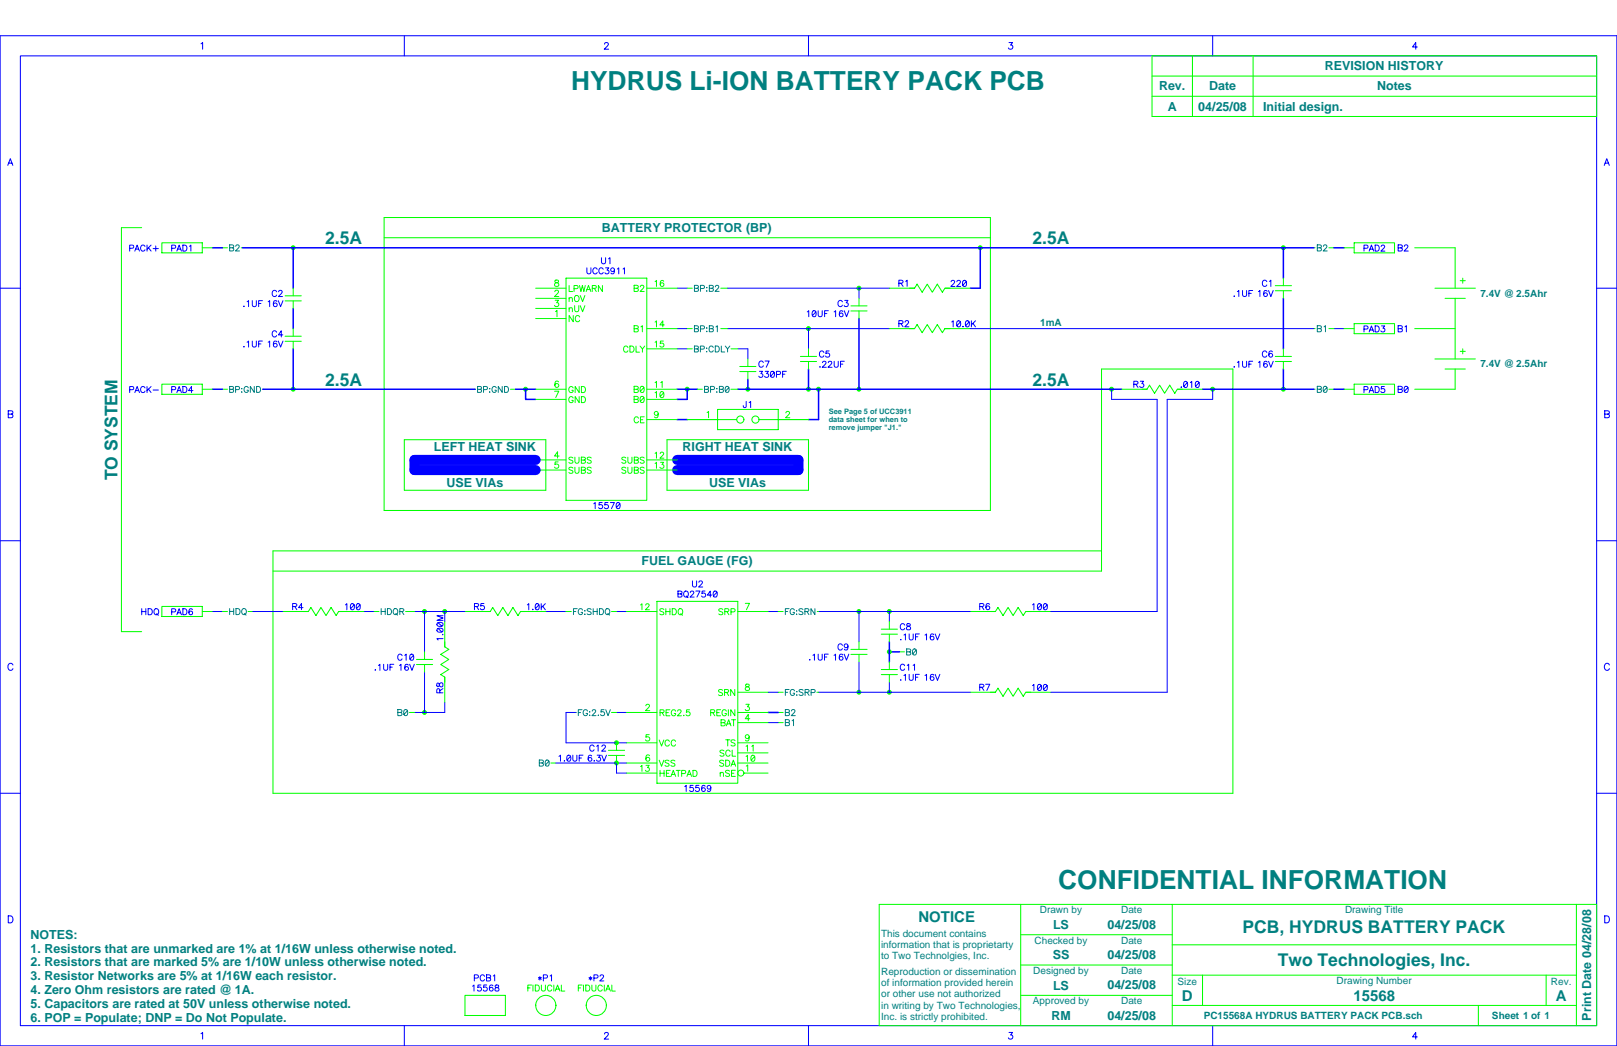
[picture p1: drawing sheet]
<svg xmlns="http://www.w3.org/2000/svg" width="432mm" height="279mm" viewBox="0 0 432 279" stroke-linecap="round" stroke-linejoin="round" font-family="sans-serif">
<g fill="none" stroke="#00f" stroke-width=".28">
<path d="M0 9.5h431.8v269.9h-431.8zM5.4 14.9h421v259.1h-421zM53.7 11.7l.4-.3v1.7M108 9.5v5.4M161.4 11.8l.4-.4h.3l.4 .3-.3 .6-.8 .8h1.1M215.9 9.5v5.4M269.5 11.4h.9l-.5 .6a.59 .59 0 0 1 .4 1 .59 .59 0 0 1-1-.2M323.8 9.5v5.4M378.5 12.6h-1.3l.9-1.2v1.7M2.1 44.2l.7-1.8 .6 1.8M2.3 43.6h.9M428.4 44.2l.7-1.8 .6 1.8"/>
<path d="M428.6 43.6h.9M0 77h5.4M426.4 77h5.4M2.2 109.7l1.2 .2v.5l-.4 .2 .5 .4-.2 .5-1.1 .1zM2.2 110.6h.8M428.5 109.7l1.2 .2v.5l-.4 .2 .5 .4-.2 .5-1.1 .1zM428.5 110.6h.8M0 144.4h5.4M426.4 144.4h5.4M3.5 177.6a.69 .69 0 0 0-.8-.4 .69 .69 0 0 0-.6 .7v.5a.69 .69 0 0 0 .6 .7 .69 .69 0 0 0 .8-.5M429.8 177.6a.69 .69 0 0 0-.8-.4 .69 .69 0 0 0-.6 .7v.5a.69 .69 0 0 0 .6 .7 .69 .69 0 0 0 .8-.5M0 211.9h5.4"/>
<path d="M426.4 211.9h5.4M2.2 244.6h.6a1 1 0 0 1 .7 1 1 1 0 0 1-.7 .9h-.6zM428.5 244.6h.7a1 1 0 0 1 .6 1 1 1 0 0 1-.6 .9h-.7zM53.7 276.1l.4-.3v1.8M108 274v5.4M161.4 276.2l.4-.4 .5 .1 .2 .2-.3 .6-.8 .9h1.1M215.9 274v5.4M269.5 275.8h.9l-.5 .7a.59 .59 0 0 1 .4 .9 .59 .59 0 0 1-1-.2M323.8 274v5.4M378.5 277h-1.3l.9-1.2v1.8"/>
</g>
<g fill="#0f0" stroke="#0f0" stroke-width=".27">
<circle cx="78.3" cy="104" r=".52"/>
<circle cx="113.4" cy="190.3" r=".52"/>
<circle cx="183.5" cy="104" r=".52"/>
<circle cx="199.7" cy="104" r=".52"/>
<circle cx="215.9" cy="104" r=".52"/>
<circle cx="218.6" cy="104" r=".52"/>
<circle cx="215.9" cy="87.8" r=".52"/>
<circle cx="296.8" cy="104" r=".52"/>
<circle cx="323.8" cy="104" r=".52"/>
<circle cx="78.3" cy="66.2" r=".52"/>
<circle cx="113.4" cy="163.3" r=".52"/>
<circle cx="118.8" cy="163.3" r=".52"/>
<circle cx="140.3" cy="104" r=".52"/>
<circle cx="164.6" cy="198.4" r=".52"/>
<circle cx="229.4" cy="184.9" r=".52"/>
<circle cx="237.5" cy="184.9" r=".52"/>
<circle cx="237.5" cy="174.1" r=".52"/>
<circle cx="229.4" cy="104" r=".52"/>
<circle cx="229.4" cy="77" r=".52"/>
<circle cx="342.7" cy="104" r=".52"/>
<circle cx="164.6" cy="203.8" r=".52"/>
<circle cx="229.4" cy="163.3" r=".52"/>
<circle cx="237.5" cy="163.3" r=".52"/>
<circle cx="261.8" cy="66.2" r=".52"/>
<circle cx="342.7" cy="66.2" r=".52"/>
</g>
<g fill="none" stroke="#00f" stroke-width=".27">
<path d="M34.6 66.3l1-.1v-.6l-1-.1v1.6M36 67.1l.6-1.6 .7 1.6M36.2 66.5h.8M38.7 65.8a.6 .6 0 0 0-.7-.3 .6 .6 0 0 0-.5 .6 .68 .68 0 0 0 .3 .9 .68 .68 0 0 0 .9-.1v-.2M39.3 65.5v1.6M39.6 66.2l.7 .9M40.3 65.5l-1 1M40.9 66.4h1.4M41.6 65.7v1.4M45.8 66.3h1v-.7l-1-.1v1.6M47.2 67.1l.6-1.6 .7 1.6M47.5 66.5h.7"/>
<path d="M48.8 65.5h.6a.85 .85 0 0 1 .5 .8 .85 .85 0 0 1-.5 .8h-.6zM50.6 65.8l.4-.3v1.6M73.9 78a.61 .61 0 0 0-.7-.5 .61 .61 0 0 0-.5 .7v.4a.61 .61 0 0 0 .5 .6 .61 .61 0 0 0 .7-.4M74.4 78l.3-.4h.3l.4 .3-.3 .5-.8 .8h1.1M156.7 71.5v1.2l.5 .5 .5-.3 .1-1.4M159.5 71.9a.6 .6 0 0 0-.7-.4 .6 .6 0 0 0-.5 .7 .67 .67 0 0 0 .2 .8 .67 .67 0 0 0 .9-.1l.1-.1M160.6 68.8v1.2l.5 .5 .5-.3 .1-1.4M161.1 71.9a.6 .6 0 0 0-.7-.4 .6 .6 0 0 0-.5 .7 .67 .67 0 0 0 .2 .8 .67 .67 0 0 0 .9-.1l.1-.1M161.7 71.5h.9l-.5 .7a.55 .55 0 0 1 .4 .8 .55 .55 0 0 1-1-.1M162.5 69.1l.4-.3v1.7M164.1 72.1a.51 .51 0 0 1-.7 .4 .51 .51 0 0 1-.2-.8 .51 .51 0 0 1 .8 .1l.1 .3a.75 .75 0 0 1-.6 1.1l-.3-.3M164.8 71.9l.4-.4v1.7"/>
<path d="M166.4 71.9l.4-.4v1.7M180.8 77h2.7M194.3 77h35.1M237.5 77h-8.1v2.7M240 75.6h1l.2-.4-.5-.4h-.7v1.7M240.6 75.6l.6 .9M241.9 75.2l.3-.4v1.7M254 75.3l.1-.3 .5-.1 .3 .5-1 1.1h1.1M255.5 75.3l.2-.3 .5-.1 .3 .5-1 1.1h1M257.3 75l.2-.1a.84 .84 0 0 1 .6 .8 .84 .84 0 0 1-.6 .8l-.4-.3-.1-.4zM258 75.2l-.9 1M329.6 79.1v.1z"/>
<path d="M330.4 77.9l.4-.3v1.6M331.8 77.6v1.2l.5 .4 .5-.2 .1-1.4M333.5 78.4h.6M334.5 77.6h-1v1.6M336 77.9l.4-.3v1.6M338.3 75.2a.61 .61 0 0 0-.7-.4 .61 .61 0 0 0-.5 .7v.4a.61 .61 0 0 0 .5 .6 .61 .61 0 0 0 .7-.4M338.4 77.8l-.1-.1a.8 .8 0 0 0-1 .5 .8 .8 0 0 0 .6 1 .5 .5 0 0 0 .5-.5 .5 .5 0 0 0-.4-.5 .5 .5 0 0 0-.6 .5M338.8 77.6l.6 1.6 .6-1.6M339 75.2l.4-.4v1.7M364.2 66.3h1v-.7l-1-.1v1.6M365.6 67.1l.6-1.6 .6 1.6M365.8 66.5h.8"/>
<path d="M367.2 65.5h.5a.85 .85 0 0 1 .6 .8 .85 .85 0 0 1-.6 .8h-.5zM368.8 65.8l.2-.2 .4-.1 .4 .4-1.1 1.2h1.1M373.4 65.4l1 .2 .1 .3-.4 .3 .4 .3-.2 .5-.9 .1zM373.4 66.2h.7M375 65.8l.3-.4 .5 .1 .2 .2-.3 .6-.8 .8h1.1M65.1 92.6h.1zM65.2 81.8v.1zM66 91.4l.4-.3v1.6M66 80.6l.4-.3v1.6M67.4 91.1v1.2l.4 .4 .6-.2 .1-1.4M67.4 80.3v1.2l.4 .4 .6-.2 .1-1.4M69.1 91.9h.6"/>
<path d="M69.1 81.1h.6M70.1 91.1h-1v1.6M70.1 80.3h-1v1.6M71.6 91.4l.4-.3v1.6M71.6 80.6l.4-.3v1.6M73.9 88.8a.61 .61 0 0 0-.7-.5 .61 .61 0 0 0-.5 .7v.4a.61 .61 0 0 0 .5 .6 .61 .61 0 0 0 .7-.4M73.9 91.3v-.1a.8 .8 0 0 0-1 .5 .8 .8 0 0 0 .6 1 .5 .5 0 0 0 .5-.5 .5 .5 0 0 0-.5-.5 .5 .5 0 0 0-.5 .5M73.9 80.5v-.1a.8 .8 0 0 0-1 .6 .8 .8 0 0 0 .6 .9 .5 .5 0 0 0 .5-.5 .5 .5 0 0 0-.5-.5 .5 .5 0 0 0-.5 .5M74.3 91.1l.6 1.6 .7-1.6M74.3 80.3l.6 1.6 .7-1.6M75.5 89.5h-1.2l.8-1.2v1.7M180.8 93.2h2.7"/>
<path d="M180.8 87.8h2.7M194.3 87.8h43.2M197 93.2h2.7v2.7M202.8 99.2h.8l-.4 .6a.55 .55 0 0 1 .4 .9 .55 .55 0 0 1-1-.2M203.8 96.8a.61 .61 0 0 0-.7-.4 .61 .61 0 0 0-.5 .7v.4a.61 .61 0 0 0 .5 .6 .61 .61 0 0 0 .7-.4M204.3 96.4h1.1l-.8 1.7M204.3 99.2h.9l-.5 .6a.55 .55 0 0 1 .4 .9 .55 .55 0 0 1-.9-.2M206 99.3l.2-.1a.82 .82 0 0 1 .6 .8 .82 .82 0 0 1-.6 .8 1.03 1.03 0 0 1-.2-1.5zM206.7 99.5l-.9 1M209 99.9h.6M210 99.2h-1v1.6M215.6 83.3l.4-.3v1.6"/>
<path d="M215.9 87.8v5.4M217.1 83.1l.2-.1a.83 .83 0 0 1 .6 .8 .83 .83 0 0 1-.6 .8 1.01 1.01 0 0 1-.2-1.5zM217.9 83.3l-1 1M218.5 83v1.2l.4 .4 .6-.2 .1-1.4M219 98v.1zM219.6 96.9l.4-.4 .4 .1 .2 .2-.3 .5-.7 .8h1.1M220 94.1a.61 .61 0 0 0-.7-.4 .61 .61 0 0 0-.5 .7v.4a.61 .61 0 0 0 .5 .6 .61 .61 0 0 0 .7-.4M220.2 83.8h.6M221.2 83h-1v1.6M221.2 96.9l.3-.4 .5 .1 .1 .2-.2 .5-.8 .8h1.1M221.4 93.7h-.8l-.1 .8a.59 .59 0 0 1 .9-.1 .59 .59 0 0 1-.1 .9 .59 .59 0 0 1-.8-.2M222.7 83.3l.4-.3v1.6"/>
<path d="M222.8 96.5v1.2l.4 .4 .6-.2v-1.4M224.5 97.3h.6M225 80.6a.61 .61 0 0 0-.7-.4 .61 .61 0 0 0-.5 .7v.4a.61 .61 0 0 0 .5 .6 .61 .61 0 0 0 .7-.4M225.1 83.2l-.1-.1a.79 .79 0 0 0-1 .6 .79 .79 0 0 0 .6 .9 .5 .5 0 0 0 .5-.5 .5 .5 0 0 0-.4-.5 .5 .5 0 0 0-.6 .5M225.4 83l.7 1.6 .6-1.6M225.5 96.5h-1v1.6M225.6 80.2h.8l-.4 .7a.55 .55 0 0 1 .4 .9 .55 .55 0 0 1-1-.2M240 86.4h1l.2-.4-.5-.4h-.7v1.7M240.6 86.4l.6 .9M241.7 86l.3-.4h.3l.3 .4-.2 .5-.8 .8h1.1M254.1 86l.4-.3v1.6M255.7 85.8l.2-.1a.84 .84 0 0 1 .6 .8 .84 .84 0 0 1-.6 .8l-.4-.3v-.4z"/>
<path d="M256.5 86l-1 1M257.2 87.2v.1zM258 85.8l.3-.1a.84 .84 0 0 1 .6 .8 .84 .84 0 0 1-.6 .8l-.4-.3-.1-.4zM258.8 86l-.9 1M259.1 87.8h91.7M259.4 85.7v1.6M259.8 86.4l.7 .9M260.5 85.7l-1.1 1.1M329.6 98v.1zM330.4 96.8l.4-.3v1.6M331.8 96.5v1.2l.5 .4 .5-.2 .1-1.4M333.5 97.3h.6"/>
<path d="M334.5 96.5h-1v1.6M336 96.8l.4-.3v1.6M338.3 94.1a.61 .61 0 0 0-.7-.4 .61 .61 0 0 0-.5 .7v.4a.61 .61 0 0 0 .5 .6 .61 .61 0 0 0 .7-.4M338.4 96.7l-.1-.1a.8 .8 0 0 0-1 .5 .8 .8 0 0 0 .6 1 .5 .5 0 0 0 .5-.5 .5 .5 0 0 0-.4-.5 .5 .5 0 0 0-.6 .5M338.8 96.5l.6 1.6 .6-1.6M339.8 94l-.1-.2a.81 .81 0 0 0-1 .6 .81 .81 0 0 0 .6 1 .51 .51 0 0 0 .5-.5 .51 .51 0 0 0-.4-.5 .51 .51 0 0 0-.6 .4M356.2 87.8h2.7M364.2 87.9l1-.1v-.6l-1-.1v1.6M365.6 88.7l.6-1.6 .6 1.6M365.8 88.1h.8M367.2 87.1h.5a.85 .85 0 0 1 .6 .8 .85 .85 0 0 1-.6 .8h-.5zM368.9 87.1h.9l-.5 .6a.55 .55 0 0 1 .4 .9 .55 .55 0 0 1-1-.2"/>
<path d="M373.4 87l1 .2 .1 .3-.4 .3 .4 .3-.2 .5h-.9zM373.4 87.8h.7M375.2 87.3l.4-.3v1.6M34.6 104.1l1-.1v-.6l-1-.1v1.6M36 104.9l.6-1.6 .7 1.6M36.2 104.3h.8M38.7 103.6a.6 .6 0 0 0-.7-.4 .6 .6 0 0 0-.5 .7 .68 .68 0 0 0 .3 .8 .68 .68 0 0 0 .9-.1v-.1M39.3 103.3v1.6M39.6 103.9l.7 1M40.3 103.3l-1 1M40.9 104.2h1.4M45.8 104.1l1-.1v-.6l-1-.1v1.6"/>
<path d="M47.2 104.9l.6-1.6 .7 1.6M47.5 104.3h.7M48.8 103.3h.6a.85 .85 0 0 1 .5 .8 .85 .85 0 0 1-.5 .8h-.6zM51.5 104.3h-1.1l.7-1v1.6M199.3 107.2l-.1 1.5-.6 .1-.1-.5M200 107.5l.4-.3v1.7M207.3 100l1-.1 .1-.6-1.1-.1v1.6M296.8 104v2.7h12.2v56.6h-28.4M302.8 102.6h.9l.2-.4-.4-.4h-.7v1.7M303.3 102.6l.6 .9M304.5 101.8h.9l-.5 .7a.55 .55 0 0 1 .4 .8 .55 .55 0 0 1-.9-.1M315.4 103.4h.1z"/>
<path d="M316.3 102l.2-.1a.84 .84 0 0 1 .6 .8 .84 .84 0 0 1-.6 .8l-.4-.3v-.4zM317.1 102.2l-1 1M317.9 102.2l.3-.3v1.6M319.4 102l.3-.1a.84 .84 0 0 1 .6 .8 .84 .84 0 0 1-.6 .8l-.4-.3-.1-.4zM320.2 102.2l-.9 1M323.8 104v2.7h-12.1v78.2h-31.1M364.2 104.1l1-.1v-.6l-1-.1v1.6M365.6 104.9l.6-1.6 .6 1.6M365.8 104.3h.8M367.2 103.3h.5a.85 .85 0 0 1 .6 .8 .85 .85 0 0 1-.6 .8h-.5zM369.7 103.3h-.8l-.1 .6a.57 .57 0 0 1 .9 0 .57 .57 0 0 1-.1 .9 .57 .57 0 0 1-.9-.2M373.4 103.2l1 .2 .1 .3-.4 .3 .4 .3-.2 .5h-.9z"/>
<path d="M373.4 104h.7M375.2 103.3l.2-.1a.85 .85 0 0 1 .7 .8 .85 .85 0 0 1-.7 .8l-.4-.3-.1-.4zM376 103.5l-1 1M158.6 134.6l.3-.4v1.7M160.8 134.2h-.8l-.1 .7a.58 .58 0 0 1 .9 0 .58 .58 0 0 1-.1 .9 .58 .58 0 0 1-.8-.2M162.3 134.2h-.7l-.1 .7a.58 .58 0 0 1 .8 0 .58 .58 0 0 1 0 .9 .58 .58 0 0 1-.9-.2M163 134.2h1.1l-.8 1.7M164.8 134.3l.2-.1a.84 .84 0 0 1 .6 .9 .84 .84 0 0 1-.6 .8l-.4-.3-.1-.4zM165.5 134.6l-.9 1M181 157.9l1.1 .1v.5l-.4 .1 .4 .4-.1 .4-1 .1zM181 158.6h.7M182.7 158.1l.2-.1a.76 .76 0 0 1 .9 .7 .76 .76 0 0 1-.9 .7l-.3-.5z"/>
<path d="M183.3 159.2l.4 .4M184.3 158.3l.4-.4 .6 .3-.3 .5-.7 .8h1.1M184.9 155.2v1.1l.5 .5 .5-.2 .1-1.4M185.8 157.9h1.1l-.8 1.6M186.6 155.6l.3-.4h.5l.2 .3-.3 .5-.7 .8h1.1M188.3 157.9h-.8l-.1 .7a.58 .58 0 0 1 .9 0 .58 .58 0 0 1-.1 .8 .58 .58 0 0 1-.9-.2M190.1 159h-1.2l.8-1.1v1.6M190.7 158l.2-.1a.82 .82 0 0 1 .6 .8 .82 .82 0 0 1-.6 .8 1.01 1.01 0 0 1-.2-1.5zM191.5 158.2l-1 1M37.8 163.4h1.1M37.8 162.6v1.6M38.9 162.6v1.6"/>
<path d="M39.6 162.6h.5a.87 .87 0 0 1 .6 .8 .87 .87 0 0 1-.6 .8h-.5zM41.3 162.8a.71 .71 0 0 1 1.1 .6 .71 .71 0 0 1-1.1 .6l-.2-.4zM41.8 163.9l.5 .5M45.8 163.4h1v-.6l-1-.2v1.6M47.2 164.2l.6-1.6 .7 1.6M47.5 163.7h.7M48.8 162.6h.6a.85 .85 0 0 1 .5 .8 .85 .85 0 0 1-.5 .8h-.6zM51.4 162.8l-.1-.1a.79 .79 0 0 0-1 .6 .79 .79 0 0 0 .6 .9 .5 .5 0 0 0 .5-.5 .5 .5 0 0 0-.4-.5 .5 .5 0 0 0-.6 .5M56.7 163.3h2.7M67.5 163.3h8.1M78.1 162l1-.1 .2-.4-.4-.3h-.8v1.7M78.7 162l.6 .9"/>
<path d="M80.9 162.3h-1.2l.8-1.1v1.7M92.2 161.6l.4-.4v1.7M93.8 161.3l.2-.1a.84 .84 0 0 1 .6 .9 .84 .84 0 0 1-.6 .8l-.4-.3v-.4zM94.6 161.6l-1 1M95.4 161.3l.2-.1a.84 .84 0 0 1 .6 .9 .84 .84 0 0 1-.6 .8l-.4-.3-.1-.4zM96.1 161.6l-.9 1M97.2 163.3h2.7M100.1 179h.2zM101 177.7l.5-.3v1.6M102.4 177.4v1.2l.5 .4 .6-.2v-1.4M104.1 178.2h.7M105.2 177.4h-1.1v1.6"/>
<path d="M106.7 177.7l.4-.3v1.6M107.4 175.1a.6 .6 0 0 0-.7-.4 .6 .6 0 0 0-.5 .7v.3a.6 .6 0 0 0 .5 .7 .6 .6 0 0 0 .7-.4M108.1 175l.4-.3v1.7M109 177.7l-.1-.2a.8 .8 0 0 0-.9 .6 .8 .8 0 0 0 .5 .9 .5 .5 0 0 0 .6-.4 .5 .5 0 0 0-.5-.6 .5 .5 0 0 0-.5 .5M109.4 177.4l.6 1.6 .6-1.6M109.6 174.8l.3-.1a.84 .84 0 0 1 .6 .8 .84 .84 0 0 1-.6 .9l-.4-.3-.1-.4zM110.4 175l-.9 1.1M110.7 163.3h13.5M113.4 163.3v10.8M113.4 179.5v10.8M116.8 168l.6-.2a.74 .74 0 0 1 .9 .5 .84 .84 0 0 1-.8 .6 .84 .84 0 0 1-.8-.6zM116.8 166.5l.6-.3a.74 .74 0 0 1 .9 .5 .84 .84 0 0 1-.8 .6 .84 .84 0 0 1-.8-.6z"/>
<path d="M117 167.9l1 .9M117 166.3l1 1M118.2 169.4v.2zM118.3 170.6h-1.6l.3 .4M118.3 164.5h-1.6l1.6 .6-1.6 .6h1.6M118.8 163.3v2.7M126.7 162l1-.1 .1-.4-.4-.3h-.7v1.7M127.3 162l.5 .9M129.2 161.2h-.8v.7a.59 .59 0 0 1 .8 0 .59 .59 0 0 1 0 .9 .59 .59 0 0 1-.9-.2M140.8 161.6l.4-.4v1.7M142.2 162.8h.2zM143.2 161.3l.2-.1a.84 .84 0 0 1 .6 .9 .84 .84 0 0 1-.6 .8l-.4-.3-.1-.4z"/>
<path d="M143.9 161.6l-.9 1M144.5 161.2v1.7M144.9 161.9l.7 1M145.6 161.2l-1.1 1.1M145.8 163.3h5.4M164.6 163.3h2.7M205.1 163.3h2.7M216.2 176.3h.1zM217.1 175l.4-.3v1.6M218.5 174.7v1.2l.4 .4 .6-.2 .1-1.4M218.6 163.3h40.5M220.2 175.5h.6"/>
<path d="M221.2 174.7h-1v1.6M222.7 175l.4-.3v1.6M225 172.4a.61 .61 0 0 0-.7-.4 .61 .61 0 0 0-.5 .6v.4a.61 .61 0 0 0 .5 .6 .61 .61 0 0 0 .7-.4M225 175v-.2a.8 .8 0 0 0-1 .6 .8 .8 0 0 0 .6 .9 .5 .5 0 0 0 .5-.4 .5 .5 0 0 0-.5-.6 .5 .5 0 0 0-.5 .5M225.4 174.7l.6 1.6 .7-1.6M226.4 172.5a.51 .51 0 0 1-.7 .5 .51 .51 0 0 1-.2-.8 .51 .51 0 0 1 .9 0v.3a.77 .77 0 0 1-.6 1.1l-.3-.2M229.4 163.3v8.1M229.4 176.8v8.1M237.5 163.3v2.7M240.5 170.9h.1zM241.4 169.6l.4-.3v1.6M241.6 177.8a.6 .6 0 0 0-.7-.4 .6 .6 0 0 0-.5 .7v.3a.6 .6 0 0 0 .5 .7 .6 .6 0 0 0 .7-.4"/>
<path d="M241.6 167a.61 .61 0 0 0-.7-.4 .61 .61 0 0 0-.5 .6v.4a.61 .61 0 0 0 .5 .6 .61 .61 0 0 0 .7-.3M242.2 166.7v.4l.7 .3 .3 .3a.55 .55 0 0 1-.6 .6 .55 .55 0 0 1-.5-.6l1-.7-.1-.3zM242.3 177.7l.4-.3v1.6M242.8 169.3v1.2l.4 .4 .6-.2 .1-1.4M243.8 177.7l.4-.3v1.6M244.5 170.1h.6M245.5 169.3h-1v1.6M247 169.6l.4-.3v1.6M249.3 169.6v-.2a.8 .8 0 0 0-1 .6 .8 .8 0 0 0 .6 .9 .5 .5 0 0 0 .5-.4 .5 .5 0 0 0-.5-.6 .5 .5 0 0 0-.5 .5M249.7 169.3l.6 1.6 .7-1.6M261.6 162l1-.1 .1-.4-.4-.3h-.7v1.7M262.2 162l.5 .9"/>
<path d="M264.2 161.4l-.1-.1a.81 .81 0 0 0-.9 .6 .81 .81 0 0 0 .6 1 .51 .51 0 0 0 .5-.5 .51 .51 0 0 0-.5-.6 .51 .51 0 0 0-.5 .5M275.7 161.6l.4-.4v1.7M277.3 161.3l.2-.1a.84 .84 0 0 1 .6 .9 .84 .84 0 0 1-.6 .8l-.4-.3-.1-.4zM278 161.6l-.9 1M278.8 161.3l.3-.1a.84 .84 0 0 1 .6 .9 .84 .84 0 0 1-.6 .8l-.4-.3-.1-.4zM279.6 161.6l-.9 1M116.7 182.5v.8l.3 .1 .7-1a.55 .55 0 0 1 .6 .5 .55 .55 0 0 1-.6 .6l-.3-.3-.2-.7zM117.4 185.1l-.1-1-.4-.2-.3 .4v.8h1.7M118.3 183.9l-.9 .6M118.8 187.6v2.7h-8.1M153.8 190.3h-2.6v8.1h16.1M158.6 199.4a.6 .6 0 0 0-.6-.4 .6 .6 0 0 0-.5 .6v.4a.6 .6 0 0 0 .5 .6 .6 .6 0 0 0 .6-.3"/>
<path d="M159.3 199.3l.4-.3v1.6M160.7 199.4l.4-.4h.3l.3 .3-.3 .6-.7 .7h1.1M164.6 190.3h2.7M205.1 193h2.7M205.1 184.9h2.7M218.6 184.9h40.5M237.5 182.2v2.7M240.5 181.7h.1zM241.4 180.4l.4-.3v1.6M242.8 180.1v1.2l.4 .4 .6-.2 .1-1.4M244.5 180.9h.6M245.5 180.1h-1v1.6"/>
<path d="M247 180.4l.4-.3v1.6M249.3 180.4v-.2a.8 .8 0 0 0-1 .6 .8 .8 0 0 0 .6 .9 .5 .5 0 0 0 .5-.4 .5 .5 0 0 0-.5-.6 .5 .5 0 0 0-.5 .5M249.7 180.1l.6 1.6 .7-1.6M261.6 183.6l1-.1 .1-.4-.4-.3h-.7v1.6M262.2 183.6l.5 .8M263.2 182.8h1.1l-.8 1.6M275.7 183.1l.4-.3v1.6M277.3 182.9l.2-.1a.84 .84 0 0 1 .6 .8 .84 .84 0 0 1-.6 .8l-.4-.3-.1-.4zM278 183.1l-.9 1M278.8 182.9l.3-.1a.84 .84 0 0 1 .6 .8 .84 .84 0 0 1-.6 .8l-.4-.3-.1-.4zM279.6 183.1l-.9 1M148.4 203.8h18.9"/>
<path d="M149.3 202l.4-.3v1.6M150.6 203.3h.2zM151.6 201.8l.2-.1a.82 .82 0 0 1 .6 .8 .82 .82 0 0 1-.6 .8 1.01 1.01 0 0 1-.2-1.5zM152.4 202l-1 1M153 201.7v1.2l.4 .4 .6-.2 .1-1.4M154.7 202.5h.6M155.7 201.7h-1v1.6M158 202l-.1-.2a.79 .79 0 0 0-1 .6 .79 .79 0 0 0 .6 .9 .5 .5 0 0 0 .6-.4 .5 .5 0 0 0-.5-.6 .5 .5 0 0 0-.5 .5M158.6 203.3h.1zM159.5 201.7h.8l-.4 .6a.55 .55 0 0 1 .4 .9 .55 .55 0 0 1-1-.2M160.7 201.7l.6 1.6 .6-1.6M164.6 203.8v2.7h2.7"/>
<path d="M182.9 210.1l.3-.3v1.6M185.1 209.8h-.8l-.1 .7a.58 .58 0 0 1 .9 0 .58 .58 0 0 1-.1 .8 .58 .58 0 0 1-.8-.2M186.6 209.8h-.7l-.1 .7a.58 .58 0 0 1 .8 0 .58 .58 0 0 1 0 .8 .58 .58 0 0 1-.9-.2M188.3 210l-.1-.1a.8 .8 0 0 0-1 .5 .8 .8 0 0 0 .6 1 .5 .5 0 0 0 .5-.5 .5 .5 0 0 0-.4-.5 .5 .5 0 0 0-.6 .5M189.8 210.3a.5 .5 0 0 1-.7 .4 .5 .5 0 0 1-.1-.8 .5 .5 0 0 1 .8 .1v.3a.74 .74 0 0 1-.6 1.1l-.3-.2M126.2 263.4l.4-.3v1.6M126.7 261.3l.9-.1 .2-.3-.1-.3-1-.2v1.6M128.4 263.1h-.7l-.1 .7a.58 .58 0 0 1 .8 0 .58 .58 0 0 1 0 .8 .58 .58 0 0 1-.9-.2M129.4 260.8a.6 .6 0 0 0-.7-.4 .6 .6 0 0 0-.5 .6v.4a.6 .6 0 0 0 .5 .6 .6 .6 0 0 0 .7-.4M129.9 260.4l1 .2v.4l-.3 .2 .4 .3-.1 .5h-1zM129.9 261.2h.7M130 263.1h-.8l-.1 .7a.58 .58 0 0 1 .9 0 .58 .58 0 0 1-.1 .8 .58 .58 0 0 1-.8-.2"/>
<path d="M131.6 263.3v-.1a.8 .8 0 0 0-1 .6 .8 .8 0 0 0 .5 .9 .5 .5 0 0 0 .6-.4 .5 .5 0 0 0-.5-.6 .5 .5 0 0 0-.5 .5M131.7 260.7l.4-.3v1.6M132.3 263.2v.5a.68 .68 0 0 1 .8 .2 .68 .68 0 0 1 0 .8l-.9-.1v-.6l1-.5-.1-.3zM143.8 261.1l.8 .5M144.2 260.9v.9M144.6 261.1l-.8 .5M145.1 261.3l.9-.1 .1-.7-1-.1v1.6M146.9 260.7l.4-.3v1.6M157.3 261.1l.8 .5M157.7 260.9v.9M158.1 261.1l-.8 .5M158.6 261.3l1-.1v-.7l-1-.1v1.6"/>
<path d="M160.2 260.8l.2-.3 .5-.1 .3 .5-1 1.1h1"/>
</g>
<g fill="none" stroke="#00f" stroke-width=".4">
<path d="M56.7 66.2h2.7M64.8 66.2h286M78.3 66.2v10.8M261.8 66.2v10.8h-2.7M342.7 66.2v8.1M342.7 79.7v13.5M356.2 66.2h2.7M78.3 82.4v5.4M78.3 93.2v10.8M215.9 98.6v5.4M229.4 85.1v18.9M342.7 98.6v5.4"/>
<path d="M56.7 104h2.7M70.2 104h56.7M137.6 104h5.4M140.4 104v2.7h2.6M180.8 104h5.4M180.8 112.1h2.7M183.5 104v2.7h-2.7M197 104h102.6M199.7 101.3v2.7M218.6 104v8.1h-2.7M321.1 104h29.7M356.2 104h2.7"/>
<path d="M237.5 174.1h2.7M237.5 171.4v5.4M205.1 190.3h2.7"/>
</g>
<g fill="none" stroke="#0f0" stroke-width=".27">
<path d="M54 66.2h2.7M59.4 66.2h1.3M64.4 66.2h.4M78.3 77v2M143 77h8.2M143 79.7h8.2M148.2 77.9l.3-.4h.3l.3 .3-.2 .6-.8 .8h1.1M148.3 74.9v.5l.7 .2 .2 .3a.6 .6 0 0 1-.5 .6 .6 .6 0 0 1-.6-.3l.2-.6 .8-.4-.3-.4zM152 79.8l.4-.3 .4 .1v1M152 76.3v1.6h.9M152 79.5v1.1M153.3 77.1l.9-.1 .1-.6-1-.1v1.6"/>
<path d="M153.5 79.2a.71 .71 0 0 1 1.2 .5 .71 .71 0 0 1-1.2 .6l-.1-.4zM154.7 76.3l.4 1.6 .4-1.6 .4 1.6 .4-1.6M154.9 78.9l.7 1.7 .6-1.7M156.5 77.9l.6-1.6 .7 1.6M156.8 77.3h.7M158.2 77h.9l.1-.6-1-.1v1.6M158.7 77l.5 .9M160.9 76.3v1.6l-1.1-1.6v1.6M169.3 76.2l1.1 .2 .1 .3-.4 .3 .4 .3-.2 .5-1 .1zM169.3 77h.8M171 76.6l.3-.4h.3l.3 .3-.2 .6-.8 .8h1.1M172.7 77h8.1"/>
<path d="M174.9 75.2l.4-.3v1.6M177.2 75.1l-.1-.1a.79 .79 0 0 0-.9 .6 .79 .79 0 0 0 .6 .9 .5 .5 0 0 0 .5-.5 .5 .5 0 0 0-.5-.5 .5 .5 0 0 0-.5 .5M183.5 77h1.4M192.5 77h1.8M229.4 79.7v2M237.5 77h6.7M252.3 77h6.8M342.7 74.3v2M342.7 77.7v2M350.8 66.2h.4M354.9 66.2h1.3M358.9 66.2h2.7"/>
<path d="M78.3 80.4v2M78.3 87.8v2M78.3 91.2v2M143 82.4h8.2M143 85.1h8.2M148.3 80.2h.8l-.4 .7a.57 .57 0 0 1 .4 .9 .57 .57 0 0 1-1-.2M148.3 83.2l.4-.3v1.7M152 82.5l.4-.3 .4 .1v1M152 82.2v1.1M153.1 84.3v1.6l-1.1-1.6v1.6M153.5 81.6v1.2l.4 .5 .6-.3 .1-1.4M154.8 84.7a.6 .6 0 0 0-.7-.4 .6 .6 0 0 0-.5 .6v.4a.6 .6 0 0 0 .5 .6 .6 .6 0 0 0 .7-.3"/>
<path d="M154.9 81.6l.7 1.7 .6-1.7M167.7 92.8a.6 .6 0 0 0-.7-.4 .6 .6 0 0 0-.5 .7v.4a.6 .6 0 0 0 .5 .6 .6 .6 0 0 0 .7-.4M168.2 92.4h.6a.87 .87 0 0 1 .5 .8 .87 .87 0 0 1-.5 .9h-.6zM169.3 87l1.1 .2 .1 .3-.4 .3 .4 .3-.2 .5h-1zM169.3 87.8h.8M169.8 92.4v1.7h1M170.9 92.4l.7 .8v.9M171.2 87.3l.3-.3v1.6M172.2 92.4l-.6 .8M172.7 87.8h8.1M172.7 93.2h8.1M174.9 86l.4-.3v1.6"/>
<path d="M174.9 91.4l.4-.3v1.6M177.1 91.1h-.7l-.1 .7a.57 .57 0 0 1 .9 0 .57 .57 0 0 1-.2 .8 .57 .57 0 0 1-.8-.2M177.4 86.8h-1.2l.8-1.1v1.6M183.5 87.8h1.4M183.5 93.2h1.4M192.5 87.8h1.8M195.2 93.2h1.8M199.7 95.9v2M199.7 99.3v2M215.9 93.2v2M215.9 96.6v2M229.4 83.1v2"/>
<path d="M237.5 87.8h6.7M252.3 87.8h6.8M342.7 93.2v2M342.7 96.6v2M350.8 87.8h.4M354.9 87.8h1.3M358.9 87.8h2.7M54 104h2.7M59.4 104h1.3M70.1 104h.1M126.9 104h.1M136.3 104h1.3"/>
<path d="M143 104h8.2M143 106.7h8.2M148.1 104.5h1.1l-.8 1.7M149.1 102v-.1a.83 .83 0 0 0-1.1 .6 .83 .83 0 0 0 .7 1 .53 .53 0 0 0 .5-.5 .53 .53 0 0 0-.5-.6 .53 .53 0 0 0-.5 .5M153.1 103.6a.6 .6 0 0 0-.7-.4 .6 .6 0 0 0-.5 .7 .67 .67 0 0 0 .2 .8 .67 .67 0 0 0 .9-.1l.1-.4h-.4M153.1 106.3a.6 .6 0 0 0-.7-.4 .6 .6 0 0 0-.5 .7 .67 .67 0 0 0 .2 .8 .67 .67 0 0 0 .9-.1l.1-.4h-.4M154.7 103.3v1.6l-1.1-1.6v1.6M154.7 105.9v1.6l-1.1-1.6v1.6M155.3 103.3h.5a.85 .85 0 0 1 .6 .8 .85 .85 0 0 1-.6 .8h-.5zM155.3 105.9h.5a.85 .85 0 0 1 .6 .8 .85 .85 0 0 1-.6 .8h-.5zM169.3 103.2l1.1 .2 .1 .3-.4 .3 .4 .3-.2 .5h-1zM169.3 105.9l1.1 .1 .1 .4-.4 .3 .4 .3-.2 .5h-1z"/>
<path d="M169.3 104h.8M169.3 106.7h.8M170.5 111.7a.6 .6 0 0 0-.7-.4 .6 .6 0 0 0-.5 .7 .67 .67 0 0 0 .2 .8 .67 .67 0 0 0 .9-.1l.1-.1M171 112.1h.6M171.2 103.3l.2-.1a.85 .85 0 0 1 .6 .8 .85 .85 0 0 1-.6 .8l-.4-.3-.1-.4zM171.2 106l.2-.1a.85 .85 0 0 1 .6 .8 .85 .85 0 0 1-.6 .8l-.4-.3-.1-.4zM171.9 103.5l-.9 1M171.9 106.2l-.9 1M172 111.3h-1v1.6h1M172.7 104h8.1M172.7 112.1h8.1M172.7 106.7h8.1"/>
<path d="M174.9 102.2l.4-.3v1.6M174.9 104.9l.4-.3v1.6M175.8 110.5a.53 .53 0 0 1-.8 .4 .53 .53 0 0 1-.2-.8 .53 .53 0 0 1 .9 0l.1 .4a.79 .79 0 0 1-.7 1.1l-.3-.2M176.4 102.2l.4-.3v1.6M176.4 104.7l.3-.1a.83 .83 0 0 1 .6 .8 .83 .83 0 0 1-.6 .8 1.01 1.01 0 0 1-.3-1.5zM177.2 104.9l-.9 1M183.5 112.1h8.1M186.2 104h1.4M188.8 110.2l.4-.3v1.7M195.2 104h1.8M207.8 112.1h8.1M209.9 110.3l.3-.4h.3l.3 .3-.2 .6-.8 .8h1.1"/>
<path d="M299.6 104h6.7M314.4 104h6.7M350.8 104h.4M354.9 104h1.3M358.9 104h2.7M143 122.9h8.2M143 125.6h8.2M149.1 123.4h-.8l-.1 .7a.61 .61 0 0 1 .9 0 .61 .61 0 0 1-.1 .9 .61 .61 0 0 1-.9-.2M149.3 121.8h-1.2l.8-1.1v1.7M153 122.3l-.4-.2-.7 .2 .2 .4 .8 .4-.1 .6h-.5l-.4-.2M153 125l-.4-.2-.7 .2 .2 .4 .8 .4-.1 .6h-.5l-.4-.2M153.5 122.1v1.2l.5 .4 .5-.2 .1-1.4"/>
<path d="M153.5 124.8v1.2l.5 .4 .5-.2 .1-1.4M155.2 122.1l1.1 .2v.4l-.4 .2 .4 .3-.1 .5h-1zM155.2 124.8l1.1 .2v.4l-.4 .2 .4 .3-.1 .5h-1zM155.2 122.9h.7M155.2 125.6h.7M157.9 122.3l-.4-.2-.7 .2 .2 .4 .8 .4-.1 .6h-.5l-.4-.2M157.9 125l-.4-.2-.7 .2 .2 .4 .8 .4-.1 .6h-.5l-.4-.2M167.1 122.3l-.3-.2-.7 .2 .1 .4 .8 .4v.6h-.6l-.3-.2M167.1 125l-.3-.2-.7 .2 .1 .4 .8 .4v.6h-.6l-.3-.2M167.7 122.1v1.2l.4 .4 .6-.2 .1-1.4M167.7 124.8v1.2l.4 .4 .6-.2 .1-1.4M169.4 122.1l1 .2v.4l-.3 .2 .4 .3-.2 .5h-.9z"/>
<path d="M169.4 124.8l1 .2v.4l-.3 .2 .4 .3-.2 .5h-.9zM169.4 122.9h.7M169.4 125.6h.7M172 122.3l-.4-.2-.7 .2 .2 .4 .8 .4v.6h-.6l-.4-.2M172 125l-.4-.2-.7 .2 .2 .4 .8 .4v.6h-.6l-.4-.2M172.7 122.9h8.1M172.7 125.6h8.1M174.9 121.1l.4-.3v1.6M174.9 123.8l.4-.3v1.6M176.3 121.2l.1-.3 .5-.1 .3 .4-1 1.2h1.1M176.4 123.5h.8l-.4 .6a.55 .55 0 0 1 .4 .9 .55 .55 0 0 1-1-.2M54 163.3h2.7"/>
<path d="M59.4 163.3h1.3M66.2 163.3h1.3M75.6 163.3h6.7M90.4 163.3h6.8M99.9 163.3h1.3M108.3 163.3h2.4M113.4 174.1v2M113.4 177.5v2M118.8 166v6.8M124.2 163.3h6.7M139 163.3h6.8M151.2 163.3h1.4"/>
<path d="M163.3 163.3h1.3M167.3 163.3h8.1M171 161.6l.4-.3v1.6M172.4 161.6l.2-.2 .4-.1 .4 .4-1.1 1.2h1.1M177.3 162.8l-.4-.2-.7 .2 .1 .4 .9 .4-.1 .5-.5 .1-.4-.2M177.8 163.4h1.1M177.8 162.6v1.6M178.9 162.6v1.6M179.5 162.6h.6a.87 .87 0 0 1 .5 .8 .87 .87 0 0 1-.5 .8h-.6zM181.2 162.8l.2-.1a.76 .76 0 0 1 .9 .7 .76 .76 0 0 1-.9 .7l-.3-.5zM181.8 163.9l.4 .5M193 162.8l-.4-.2-.7 .2 .2 .4 .9 .4-.1 .5-.6 .1-.4-.2"/>
<path d="M193.5 163.4l1-.1 .1-.6-1.1-.1v1.6M194.1 163.4l.5 .8M195.2 163.4h1v-.7l-1-.1v1.6M197 163.3h8.1M199 161.2h1.2l-.9 1.7M207.8 163.3h1.3M218.2 163.3h.4M229.4 171.4v2.1M229.4 174.8v2M237.5 166v2.1M237.5 169.4v2M237.5 176.8v2"/>
<path d="M240.2 174.1h1.3M259.1 163.3h6.7M273.9 163.3h6.7M109.3 190.3h1.4M118.8 180.9v6.7M153.8 190.3h.1M163.3 190.3h1.3M164.6 198.4v2M167.3 190.3h8.1M167.3 198.4h8.1M172.5 188.5l.3-.4h.3l.3 .3-.2 .6-.8 .8h1.1M173.4 196.2h-.8l-.1 .8a.61 .61 0 0 1 .9-.1 .61 .61 0 0 1-.1 1 .61 .61 0 0 1-.9-.3"/>
<path d="M176 197.7l.7 1.6 .6-1.6M176.3 190.4l.9-.1 .1-.6-1-.1v1.6M176.8 190.4l.5 .8M177.9 190.4h.6M178.8 198a.6 .6 0 0 0-.7-.3 .6 .6 0 0 0-.5 .6v.4a.6 .6 0 0 0 .5 .6 .6 .6 0 0 0 .7-.4M178.9 189.6h-1v1.6h1M180.4 198a.6 .6 0 0 0-.7-.3 .6 .6 0 0 0-.5 .6v.4a.6 .6 0 0 0 .5 .6 .6 .6 0 0 0 .7-.4M180.4 190a.6 .6 0 0 0-.7-.4 .6 .6 0 0 0-.4 .6 .68 .68 0 0 0 .2 .9 .68 .68 0 0 0 .9-.1v-.4h-.4M181 190l.3-.4 .4 .1 .2 .2-.2 .5-.8 .8h1.1M182.6 191.1v.1zM184.1 189.6h-.7l-.1 .7a.58 .58 0 0 1 .9 0 .58 .58 0 0 1-.2 .8 .58 .58 0 0 1-.8-.2M189.8 190.4l.9-.1 .2-.4-.4-.3h-.7v1.6"/>
<path d="M190.3 190.4l.6 .8M191.4 190.4h.6M192.4 189.6h-1v1.6h1M192.6 192.3l1 .1v.5l-.3 .1 .4 .4-.2 .4-.9 .1zM192.6 193h.7M193 184.4l-.4-.2-.7 .2 .1 .4 .9 .4-.1 .5-.5 .1-.4-.2M193.5 185l.9-.1 .2-.4-.4-.3h-.7v1.6M193.8 197.6h1.1M194 193.9l.6-1.6 .6 1.6M194 190a.6 .6 0 0 0-.7-.4 .6 .6 0 0 0-.5 .6v.4a.58 .58 0 0 0 .6 .6 .58 .58 0 0 0 .6-.6h-.4M194 185l.6 .8M194.2 193.4h.8"/>
<path d="M194.3 197.6v1.7M194.5 189.6v1.6M195.3 192.3h1.1M195.9 192.3v1.6M196.2 184.2v1.6l-1.1-1.6v1.6M196.2 189.6v1.6l-1.1-1.6v1.6M196.3 197.8l-.4-.2-.7 .2 .1 .4 .9 .4v.6l-.6 .1-.4-.3M197 190.3h8.1M197 193h8.1M197 184.9h8.1M197 198.4h8.1M199.2 182.8v.5l.7 .2 .3 .4a.6 .6 0 0 1-.5 .5 .6 .6 0 0 1-.7-.3l.3-.6 .8-.4-.4-.4z"/>
<path d="M199.2 188.1h.9l-.5 .7a.57 .57 0 0 1 .4 .9 .57 .57 0 0 1-1-.2M199.2 199.3l.4-.3v1.6M200.1 196.8a.53 .53 0 0 1-.8 .5 .53 .53 0 0 1-.2-.9 .53 .53 0 0 1 .9 .1l.1 .3a.79 .79 0 0 1-.7 1.1l-.3-.2M200.2 192h-1.2l.8-1.2v1.7M200.7 199.3l.4-.3v1.6M207.8 190.3h1.3M207.8 193h1.3M207.8 184.9h1.3M218.1 184.9h.5M237.5 180.2v2M259.1 184.9h6.7M273.9 184.9h6.7"/>
<path d="M147.1 203.8h1.3M164.6 201.8v2M167.3 203.8h8.1M167.3 206.5h8.1M171 204.7l.4-.3v1.6M172.5 204.4h.9l-.5 .6a.55 .55 0 0 1 .4 .9 .55 .55 0 0 1-1-.2M173.4 201.9v-.2a.83 .83 0 0 0-1.1 .6 .83 .83 0 0 0 .7 1 .53 .53 0 0 0 .5-.5 .53 .53 0 0 0-.5-.5 .53 .53 0 0 0-.5 .5M176 203.1l.7 1.6 .6-1.6M176.3 206.5h1M176.3 205.8v1.6M177.3 205.8v1.6M177.9 206.5h.7"/>
<path d="M178.7 203.3l-.4-.2-.7 .2 .1 .4 .9 .4-.1 .5-.5 .1-.4-.3M179 205.8h-1.1v1.6h1.1M179.2 207.4l.6-1.6 .6 1.6M179.4 206.9h.8M180.2 203.3l-.3-.2-.7 .2 .1 .4 .8 .4v.5l-.6 .1-.3-.3M180.6 205.8h1.1M181.1 205.8v1.6M182 206.6l1-.1v-.6l-1-.1v1.6M183.4 207.4l.6-1.6 .7 1.6M183.7 206.9h.7M185.1 205.8h.5a.86 .86 0 0 1 .6 .8 .86 .86 0 0 1-.6 .8h-.5zM192.3 206.6l.4-.3 .4 .1 .1 1"/>
<path d="M192.3 206.3v1.1M193.3 203.3l-.4-.2-.7 .2 .1 .4 .9 .4-.1 .5-.5 .1-.4-.3M193.3 200.6l-.3-.2-.7 .2 .1 .4 .9 .4-.1 .5-.6 .1-.3-.2M193.8 203.1h.5a.87 .87 0 0 1 .6 .8 .87 .87 0 0 1-.6 .8h-.5zM194.8 206l-.4-.2-.7 .2 .2 .4 .8 .4v.5l-.6 .1-.4-.2M195 200.8a.6 .6 0 0 0-.7-.4 .6 .6 0 0 0-.5 .6v.4a.6 .6 0 0 0 .5 .6 .6 .6 0 0 0 .7-.4M195.2 204.7l.6-1.6 .6 1.6M195.3 206.5h.7M195.4 204.2h.8M195.5 200.4v1.6h.9M196.4 205.8h-1.1v1.6h1.1M197 203.8h8.1"/>
<path d="M197 201.1h8.1M198.6 206.5h6.5M199.2 202.1l.4-.4v1.6M199.3 204.6l.4-.3v1.7M200.7 201.8l.3-.1a.83 .83 0 0 1 .6 .8 .83 .83 0 0 1-.6 .8 1.01 1.01 0 0 1-.3-1.5zM201.5 202.1l-.9 1M140.9 263.9h.7M142 263.1h-1.1v1.6M142.3 263.1v1.6M142.9 263.1h.6a.86 .86 0 0 1 .5 .8 .86 .86 0 0 1-.5 .8h-.6zM144.6 263.1v1.2l.4 .4 .6-.2v-1.4M147.3 263.5a.6 .6 0 0 0-.6-.4 .6 .6 0 0 0-.5 .6 .68 .68 0 0 0 .2 .9 .68 .68 0 0 0 .9-.1v-.1"/>
<path d="M147.9 263.1v1.6M148.3 264.7l.6-1.6 .6 1.6M148.5 264.2h.8M149.9 263.1v1.6h.9M154.4 263.9h.6M155.4 263.1h-1v1.6M155.8 263.1v1.6M156.4 263.1h.6a.86 .86 0 0 1 .5 .8 .86 .86 0 0 1-.5 .8h-.6zM158.1 263.1v1.2l.4 .4 .6-.2v-1.4M160.8 263.5a.6 .6 0 0 0-.7-.4 .6 .6 0 0 0-.4 .6 .68 .68 0 0 0 .2 .9 .68 .68 0 0 0 .9-.1v-.1M161.4 263.1v1.6M161.8 264.7l.6-1.6 .6 1.6"/>
<path d="M162 264.2h.8M163.4 263.1v1.6h.9"/>
<circle cx="197.8" cy="206.5" r=".81"/>
</g>
<g fill="none" stroke="#008080" stroke-width=".27">
<path d="M61.3 65.4l1 .2v.4l-.3 .2 .4 .3-.1 .5h-1zM61.3 66.2h.7M62.9 65.8l.4-.4h.3l.3 .3-.3 .6-.7 .7h1.1M185.4 76.2l1 .2 .1 .3-.4 .3 .4 .3-.1 .5h-1zM185.4 77h.7M187 77.1l1-.1 .1-.2-.1-.4-1-.2v1.6M188.7 76.8h.1zM188.7 77.7v.1zM189.4 76.2l1 .2 .1 .3-.4 .3 .4 .3-.2 .5h-.9zM189.4 77h.7M191 76.6l.3-.4h.3l.3 .3-.2 .6-.8 .7h1.1M351.8 65.4l1 .2v.4l-.3 .2 .4 .3-.2 .5h-.9z"/>
<path d="M351.8 66.2h.7M353.4 65.8l.3-.4h.3l.3 .3-.2 .6-.8 .7h1.1M185.4 92.4l1 .2v.4l-.3 .2 .4 .3-.1 .5h-1zM185.4 87l1 .2 .1 .3-.4 .3 .4 .3-.1 .5h-1zM185.4 87.8h.7M185.4 93.2h.7M187 93.3l.9-.1 .1-.6-1-.2v1.6M187 87.9l1-.1 .1-.2-.1-.4-1-.2v1.6M188.6 93h.2zM188.6 94h.2zM188.7 87.6h.1zM188.7 88.6h.1z"/>
<path d="M189.4 87l1 .2 .1 .3-.4 .3 .4 .3-.2 .5h-.9zM189.4 87.8h.7M190.5 92.8a.59 .59 0 0 0-.7-.4 .59 .59 0 0 0-.5 .6v.4a.59 .59 0 0 0 .5 .6 .59 .59 0 0 0 .7-.4M191 92.4h.5a.85 .85 0 0 1 .6 .8 .85 .85 0 0 1-.6 .8h-.5zM191.2 87.3l.4-.3v1.6M192.6 92.4v1.6h.9M193.7 92.4l.6 .8v.8M194.9 92.4l-.6 .8M351.8 87l1 .2v.4l-.3 .2 .4 .3-.2 .5h-.9zM351.8 87.8h.7M353.6 87.3l.3-.3v1.6M61.3 103.2l1 .2 .1 .3-.4 .3 .4 .3-.2 .5h-.9z"/>
<path d="M61.3 104h.7M62.9 104.1l.9-.1 .1-.6-1-.2v1.6M64.6 103.8v.1zM64.6 104.7v.1zM66.3 103.6a.59 .59 0 0 0-.7-.4 .59 .59 0 0 0-.4 .6v.4a.57 .57 0 0 0 .5 .6 .57 .57 0 0 0 .6-.6h-.4M67.9 103.2v1.6l-1.1-1.6v1.6M68.5 103.2h.5a.85 .85 0 0 1 .6 .8 .85 .85 0 0 1-.6 .8h-.5zM127.5 103.2l1 .2 .1 .3-.4 .3 .4 .3-.2 .5h-.9zM127.5 104h.7M129.1 104.1l.9-.1 .1-.6-1-.2v1.6M130.8 103.8v.1zM130.8 104.7v.1z"/>
<path d="M132.5 103.6a.59 .59 0 0 0-.6-.4 .59 .59 0 0 0-.5 .6v.4a.57 .57 0 0 0 .6 .6 .57 .57 0 0 0 .5-.6h-.4M134.1 103.2v1.6l-1-1.6v1.6M134.7 103.2h.6a.85 .85 0 0 1 .5 .8 .85 .85 0 0 1-.5 .8h-.6zM188.1 103.2l1 .2 .1 .3-.4 .3 .4 .3-.2 .5h-.9zM188.1 104h.7M189.7 104.1l.9-.1 .2-.2-.1-.4-1-.2v1.6M191.3 103.8h.2zM191.3 104.8h.2zM192.1 103.2l1 .2 .1 .3-.4 .3 .4 .3-.2 .5h-.9zM192.1 104h.7M193.9 103.3a.79 .79 0 0 1 .9 .6 .79 .79 0 0 1-.6 .9h-.1a1.01 1.01 0 0 1-.2-1.5zM194.6 103.5l-.9 1"/>
<path d="M351.8 103.2l1 .2v.4l-.3 .2 .4 .3-.2 .5h-.9zM351.8 104h.7M353.6 103.3l.2-.1a.84 .84 0 0 1 .6 .8 .84 .84 0 0 1-.6 .8l-.4-.3-.1-.4zM354.3 103.5l-.9 1M61.3 162.6v1.6M61.3 163.3h1.1M62.4 162.6v1.6M63 162.6h.6a.86 .86 0 0 1 .5 .8 .86 .86 0 0 1-.5 .8h-.6zM64.7 162.8l.2-.2a.76 .76 0 0 1 .9 .8 .76 .76 0 0 1-.9 .7l-.4-.5zM65.2 163.9l.5 .4M101.8 162.6v1.6M101.8 163.3h1.1"/>
<path d="M102.9 162.6v1.6M103.5 162.6h.5a.85 .85 0 0 1 .6 .8 .85 .85 0 0 1-.6 .8h-.5zM105.2 162.8l.1-.2a.75 .75 0 0 1 .9 .8 .75 .75 0 0 1-.9 .7l-.3-.5zM105.7 163.9l.5 .4M106.8 163.3h.9l.1-.4-.3-.3h-.7v1.6M107.3 163.3l.5 .9M153.1 163.3h.7M154.1 162.6h-1v1.6M155.6 163a.59 .59 0 0 0-.7-.4 .59 .59 0 0 0-.5 .6v.4a.57 .57 0 0 0 .6 .6 .57 .57 0 0 0 .6-.6h-.4M156.2 163.1v.2zM156.2 164v.2zM157.9 162.8l-.4-.2-.7 .2 .2 .4 .9 .5v.3l-.4 .2-.7-.2"/>
<path d="M158.4 163.3h1.1M158.4 162.6v1.6M159.5 162.6v1.6M160.1 162.6h.5a.85 .85 0 0 1 .6 .8 .85 .85 0 0 1-.6 .8h-.5zM161.9 162.6a.75 .75 0 0 1 1 .8 .75 .75 0 0 1-1 .7l-.3-.5zM162.3 163.9l.5 .4M209.7 163.3h.6M210.7 162.6h-1v1.6M212.1 163a.59 .59 0 0 0-.6-.4 .59 .59 0 0 0-.5 .6v.4a.57 .57 0 0 0 .6 .6 .57 .57 0 0 0 .5-.6h-.3M212.7 163.1v.2zM212.7 164v.2zM214.4 162.8l-.4-.2-.7 .2 .2 .4 .9 .5v.3l-.4 .2-.7-.2"/>
<path d="M214.9 163.3h1v-.6l-1-.1v1.6M215.5 163.3l.5 .9M217.6 162.6v1.6l-1-1.6v1.6M242.1 173.3l1 .2v.5l-.3 .1 .4 .3-.2 .5-.9 .1zM242.1 174.1h.7M243.9 173.4l.2-.1a.84 .84 0 0 1 .7 .8 .84 .84 0 0 1-.7 .9l-.4-.3v-.4zM244.7 173.7l-1 1M106.2 189.5l1.1 .2v.5l-.4 .1 .4 .3-.1 .5-1 .1zM106.2 190.3h.7M108 189.6l.3-.1a.84 .84 0 0 1 .6 .8 .84 .84 0 0 1-.6 .9l-.4-.3-.1-.4zM108.8 189.8l-.9 1.1M154.4 190.3h.6"/>
<path d="M155.4 189.6h-1v1.6M156.9 189.9a.6 .6 0 0 0-.7-.3 .6 .6 0 0 0-.5 .6v.4a.58 .58 0 0 0 .6 .6 .58 .58 0 0 0 .6-.6h-.4M157.4 190.2h.1zM157.4 191.1h.1zM158.2 189.9l.3-.3h.4l.2 .3-.1 .3-.9 1h1.1M159.7 191.1h.2zM161.3 189.6h-.8v.6a.57 .57 0 0 1 .8 0 .57 .57 0 0 1-.1 .9 .57 .57 0 0 1-.8-.2M161.8 189.6l.6 1.6 .6-1.6M209.7 189.5l1 .2v.5l-.3 .1 .4 .3-.1 .5-1 .1zM209.7 192.2l1 .2v.4l-.3 .2 .4 .3-.1 .5h-1zM209.7 190.3h.7M209.7 193h.7"/>
<path d="M209.7 184.9h.6M210.7 184.2h-1v1.6M211.3 189.9l.4-.4h.3l.3 .3-.3 .6-.7 .8h1.1M211.5 192.5l.4-.3v1.6M212.2 184.6a.6 .6 0 0 0-.7-.4 .6 .6 0 0 0-.5 .6v.4a.58 .58 0 0 0 .6 .6 .58 .58 0 0 0 .6-.6h-.4M212.7 184.8h.2zM212.7 185.7h.2zM214.5 184.4l-.4-.2-.7 .2 .1 .3 1 .6v.2l-.4 .3-.7-.3M215 184.9l.9-.1 .2-.3-.4-.3h-.7v1.6M215.5 184.9l.6 .9M216.6 185l.9-.1 .2-.2-.1-.4-1-.1v1.6M144 203l1 .2v.4l-.3 .2 .4 .3-.2 .5h-.9z"/>
<path d="M144 203.8h.7M145.8 203.1l.2-.1a.84 .84 0 0 1 .7 .8 .84 .84 0 0 1-.7 .8l-.4-.3v-.4zM146.6 203.3l-1 1"/>
</g>
<g fill="none" stroke="#0f0" stroke-width=".28">
<path d="M307.6 14.9h118.8v16.2h-118.8zM318.4 14.9v16.2M334.6 14.9v16.2M307.6 20.3h118.8M307.6 25.7h118.8M102.6 58.1h161.9v78.3h-161.9zM37.8 60.8h-5.4v107.9h5.4M43.2 64.9h10.8v2.6h-10.8zM76.1 79h4.4M102.6 63.5h161.9M151.2 74.3h21.5v59.3h-21.5zM242.9 77h1.3l.7-1.1 1.4 2.2 1.3-2.2 1.4 2.2 1.3-2.2 1.4 2.2 .6-1.1h1.4"/>
<path d="M340.6 77.7h4.3M340.6 76.3h4.3M361.6 64.9h10.8v2.6h-10.8zM377.8 66.2h10.8v10.8M383.2 77h10.8M385.9 79.7h5.4M388.6 79.7v16.2M389.9 75h1.4M390.6 74.3v1.3M76.1 91.2h4.4M76.1 89.8h4.4M76.1 80.4h4.4"/>
<path d="M197.5 99.3h4.4M197.5 97.9h4.4M213.7 96.6h4.4M213.7 95.2h4.4M227.2 83.1h4.3M227.2 81.7h4.3M242.9 87.8h1.3l.7-1.1 1.4 2.2 1.3-2.2 1.4 2.2 1.3-2.2 1.4 2.2 .6-1.1h1.4M340.6 96.6h4.3M340.6 95.2h4.3M361.6 86.4h10.8v2.7h-10.8zM377.8 87.8h10.8M383.2 95.9h10.8"/>
<path d="M385.9 98.6h5.4M388.6 98.6v5.4h-10.8M389.9 93.9h1.4M390.6 93.2v1.3M43.2 102.6h10.8v2.7h-10.8zM108 117.5h37.8v13.5h-37.8zM178.1 117.5h37.8v13.5h-37.8zM183.5 112.1h13.2M191.6 109.4h16.2v5.4h-16.2zM202.8 112.1h13.1M304.9 104h1.4l.7-1.1 1.3 2.2 1.4-2.2 1.3 2.2 1.4-2.2 1.3 2.2 .7-1.1h1.3M361.6 102.6h10.8v2.7h-10.8z"/>
<path d="M294.2 147.2h-221.3v64.7h256.3v-113.3h-35v53.9h-221.3M43.2 162h10.8v2.7h-10.8zM81 163.3h1.3l.7-1 1.4 2.1 1.3-2.1 1.4 2.1 1.3-2.1 1.4 2.1 .6-1.1h1.4M111.2 177.5h4.3M111.2 176.1h4.3M118.8 171.4v1.4l1 .7-2.1 1.3 2.1 1.3-2.1 1.4 2.1 1.3-2.1 1.4 1.1 .7v1.3M129.6 163.3h1.3l.7-1 1.3 2.1 1.4-2.1 1.3 2.1 1.4-2.1 1.3 2.1 .7-1.1h1.4M175.4 160.6h21.6v48.6h-21.6zM227.2 174.8h4.3M227.2 173.5h4.3M235.3 178.8h4.3M235.3 169.4h4.3"/>
<path d="M235.3 168.1h4.3M264.5 163.3h1.3l.7-1 1.3 2.1 1.4-2.1 1.3 2.1 1.4-2.1 1.3 2.1 .7-1.1h1.4M235.3 180.2h4.3M264.5 184.9h1.3l.7-1.1 1.3 2.2 1.4-2.2 1.3 2.2 1.4-2.2 1.3 2.2 .7-1.1h1.4M162.5 201.8h4.3M162.5 200.4h4.3M234.8 241.6h191.6v32.4h-191.6zM272.6 241.6v32.4M272.6 257.8h40.4M272.6 249.7h40.4M313 241.6v32.4M313 252.4h108"/>
<path d="M421 241.6v32.4M124.2 265.9h10.8v5.4h-10.8zM272.6 265.9h40.4M313 268.6h108M313 260.5h108M321.1 260.5v8.1M394.8 268.6v5.4M412.9 260.5v8.1"/>
<circle cx="197.7" cy="112.1" r=".96"/>
<circle cx="201.7" cy="112.1" r=".96"/>
<circle cx="145.8" cy="268.6" r="2.69"/>
<circle cx="159.2" cy="268.6" r="2.69"/>
</g>
<path d="M143 122.9h-32.3v2.7h32.3M180.8 122.9h32.4v2.7h-32.4" fill="none" stroke="#00f" stroke-width="2.7"/>
<g font-size="7" fill="#008080">
<text x="152.5" y="24">HYDRUS Li-ION BATTERY PACK PCB</text>
<text x="282.6" y="237.4">CONFIDENTIAL INFORMATION</text>
</g>
<g font-size="4.7" fill="#008080">
<text x="86.8" y="65.2">2.5A</text>
<text x="275.7" y="65.2">2.5A</text>
<text x="86.8" y="103">2.5A</text>
<text x="275.7" y="103">2.5A</text>
<text x="31.4" y="128.3" transform="rotate(-90 31.4 128.3)">TO SYSTEM</text>
<text x="331.8" y="249.3">PCB, HYDRUS BATTERY PACK</text>
<text x="341.2" y="258">Two Technologies, Inc.</text>
</g>
<g font-size="4" fill="#008080">
<text x="245.3" y="246.2">NOTICE</text>
<text x="315.6" y="267.3">D</text>
<text x="361.4" y="267.3">15568</text>
<text x="415.5" y="267.3">A</text>
</g>
<g font-size="3.3" fill="#008080">
<text x="353.8" y="18.8">REVISION HISTORY</text>
<text x="309.5" y="24.2">Rev.</text>
<text x="311.8" y="29.5">A</text>
<text x="320" y="29.5">04/25/08</text>
<text x="322.9" y="24.2">Date</text>
<text x="337.3" y="29.5">Initial design.</text>
<text x="367.7" y="24.2">Notes</text>
<text x="160.7" y="61.9">BATTERY PROTECTOR (BP)</text>
<text x="115.9" y="120.5">LEFT HEAT SINK</text>
<text x="182.3" y="120.5">RIGHT HEAT SINK</text>
<text x="119.2" y="130.2">USE VIAs</text>
<text x="189.4" y="130.2">USE VIAs</text>
<text x="171.3" y="151">FUEL GAUGE (FG)</text>
<text x="8.1" y="250.7">NOTES:</text>
<text x="281.2" y="248.1">LS</text>
<text x="295.7" y="248.1">04/25/08</text>
<text x="8.1" y="254.4">1. Resistors that are unmarked are 1% at 1/16W unless otherwise noted.</text>
<text x="281.1" y="256.2">SS</text>
<text x="295.7" y="256.2">04/25/08</text>
<text x="8.1" y="258.1">2. Resistors that are marked 5% are 1/10W unless otherwise noted.</text>
<text x="8.1" y="261.9">3. Resistor Networks are 5% at 1/16W each resistor.</text>
<text x="8.1" y="265.6">4. Zero Ohm resistors are rated @ 1A.</text>
<text x="8.1" y="269.3">5. Capacitors are rated at 50V unless otherwise noted.</text>
<text x="281.2" y="264.3">LS</text>
<text x="295.7" y="264.3">04/25/08</text>
<text x="8.1" y="273">6. POP = Populate; DNP = Do Not Populate.</text>
<text x="280.8" y="272.4">RM</text>
<text x="295.7" y="272.4">04/25/08</text>
<text x="424.9" y="272.6" transform="rotate(-90 424.9 272.6)">Print Date 04/28/08</text>
</g>
<g font-size="2.7" fill="#008080">
<text x="395.3" y="79.2">7.4V @ 2.5Ahr</text>
<text x="277.7" y="87.2">1mA</text>
<text x="395.3" y="98.1">7.4V @ 2.5Ahr</text>
<text x="277.7" y="244">Drawn by</text>
<text x="299.4" y="244">Date</text>
<text x="359.2" y="244">Drawing Title</text>
<text x="235.3" y="250.3">This document contains</text>
<text x="235.3" y="253.3">information that is proprietarty</text>
<text x="235.3" y="256.2">to Two Technolgies, Inc.</text>
<text x="276.3" y="252.1">Checked by</text>
<text x="299.4" y="252.1">Date</text>
<text x="235.3" y="260.4">Reproduction or dissemination</text>
<text x="235.3" y="263.4">of information provided herein</text>
<text x="275.9" y="260.2">Designed by</text>
<text x="299.4" y="260.2">Date</text>
<text x="314.5" y="263.2">Size</text>
<text x="356.9" y="262.8">Drawing Number</text>
<text x="414.2" y="263.2">Rev.</text>
<text x="235.3" y="266.4">or other use not authorized</text>
<text x="235.3" y="269.4">in writing by Two Technologies,</text>
<text x="275.8" y="268.2">Approved by</text>
<text x="299.4" y="268.2">Date</text>
<text x="235.3" y="272.4">Inc. is strictly prohibited.</text>
<text x="321.4" y="272.2">PC15568A HYDRUS BATTERY PACK PCB.sch</text>
<text x="398.4" y="272.2">Sheet 1 of 1</text>
</g>
<g font-size="2" fill="#008080">
<text x="221.3" y="110.5">See Page 5 of UCC3911</text>
<text x="221.3" y="112.7">data sheet for when to</text>
<text x="221.3" y="114.9">remove jumper &quot;J1.&quot;</text>
</g>
</svg>
